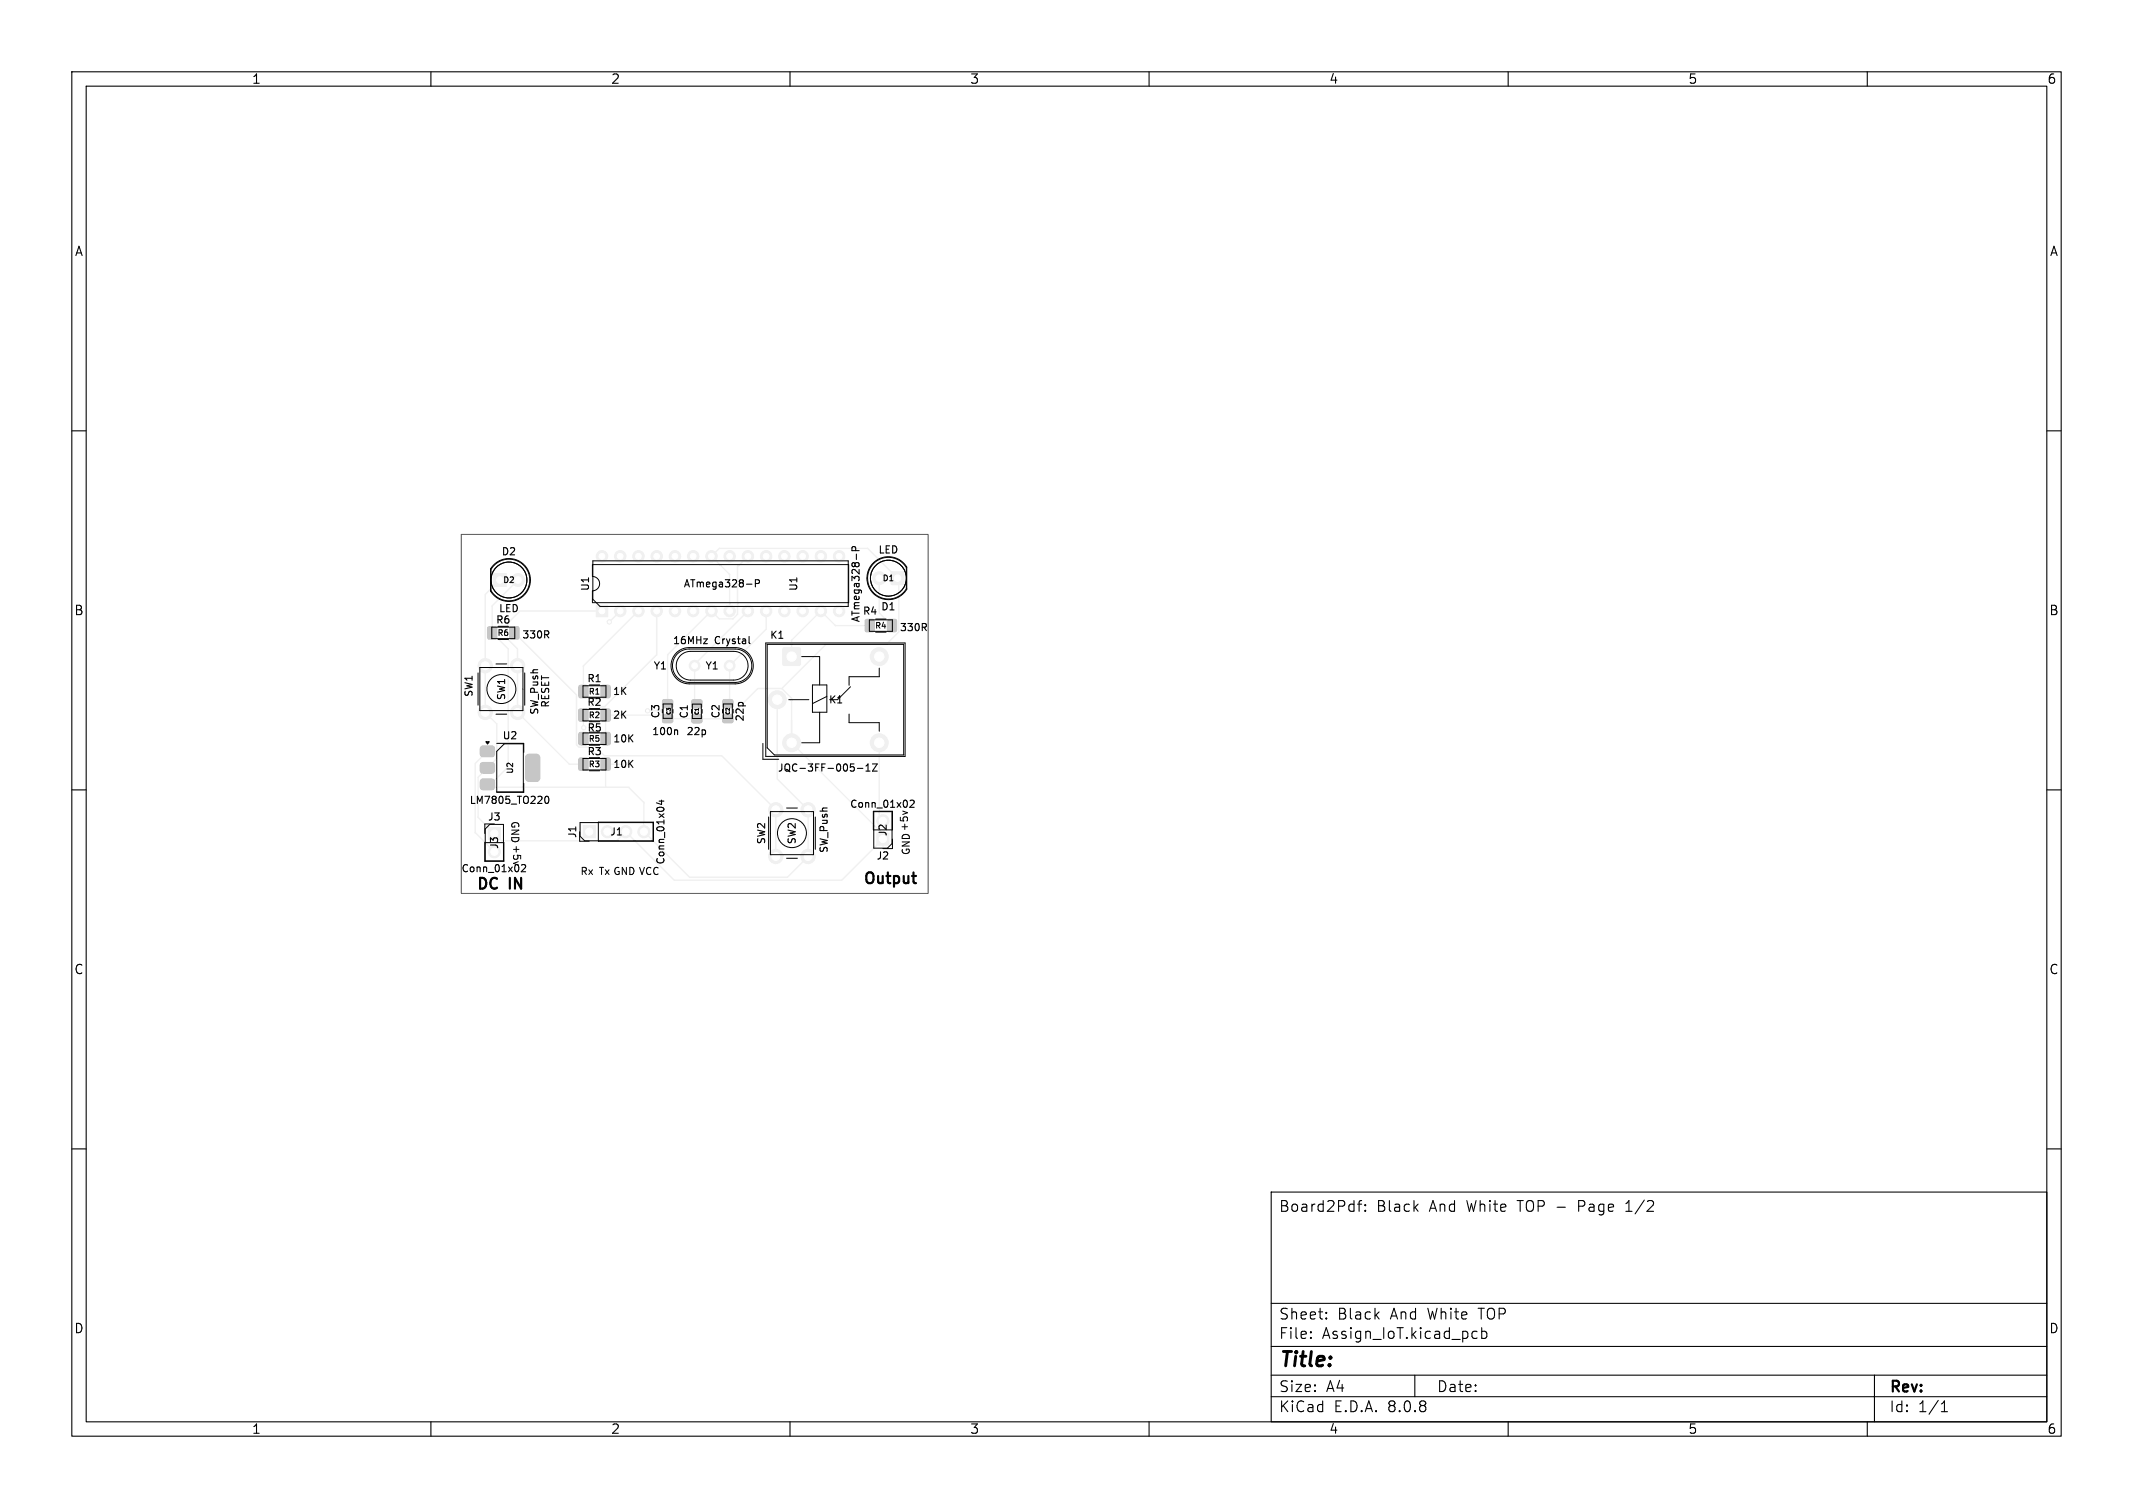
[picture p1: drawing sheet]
<svg xmlns="http://www.w3.org/2000/svg" width="297mm" height="210mm" viewBox="0 0 297 210" stroke-linecap="round" stroke-linejoin="round" font-family="sans-serif">
<g fill="#f0f0f0" stroke="#f0f0f0" stroke-width=".14">
<path d="M109.1 90.3l.1-.1 2.2 .1 .1 .1-.1 2.2-.2 .1-2.1-.1-.1-.2z"/>
<path d="M66.9 104l.3-.1 1.5 .1 .2 .3-.1 .9-.3 .2-1.5-.1-.1-.3z"/>
<path d="M66.9 106.3l.3-.1 1.5 .1 .2 .3-.1 .9-.3 .2-1.5-.1-.1-.3z"/>
<path d="M66.9 108.6l.3-.1 1.5 .1 .2 .3-.1 .9-.3 .2-1.5-.1-.1-.3z"/>
<path d="M73.3 105.2l.3-.2h1.1l.2 .1 .2 .2 .1 3-.1 .3-.2 .2h-1.3l-.4-.2v-3.1z"/>
<path d="M92.3 99.6l.2-.1 1.1 .1 .1 .1-.1 .9-.2 .1-1.1-.1-.1-.2z"/>
<path d="M92.3 97.5l.2-.1 1.1 .1 .1 .2-.1 .8-.2 .1-1.1-.1-.1-.2z"/>
<path d="M122.1 116h1.7v1.7h-1.7z"/>
<path d="M68 87.3h.1h1l.1 .2-.1 1.4-.2 .1-.9-.1-.1-.1z"/>
<path d="M71.1 87.3h.1h1l.1 .2-.1 1.4-.2 .1-.9-.1-.1-.1z"/>
<path d="M68.7 79.9h1.8v1.8h-1.8z"/>
<path d="M100.7 99.6l.2-.1 1.1 .1 .1 .1-.1 .9-.2 .1-1.1-.1-.1-.2z"/>
<path d="M100.7 97.5l.2-.1 1.1 .1 .1 .2-.1 .8-.2 .1-1.1-.1-.1-.2z"/>
<path d="M81.2 115h1.7v1.7h-1.7z"/>
<path d="M80.7 98.8l.1-.1 1 .1 .1 .2-.1 1.4-.2 .1-.9-.1-.1-.2z"/>
<path d="M83.8 98.8l.1-.1 1 .1 .1 .2-.1 1.4-.2 .1-.9-.1-.1-.2z"/>
<path d="M80.7 105.6h.1h1l.1 .2-.1 1.4-.2 .1-.9-.1-.1-.1z"/>
<path d="M83.8 105.6h.1h1l.1 .2-.1 1.4-.2 .1-.9-.1-.1-.1z"/>
<path d="M83.8 102.1l.1-.1 1 .1 .1 .1-.1 1.5h-.2h-.9l-.1-.2z"/>
<path d="M80.7 102.1l.1-.1 1 .1 .1 .1-.1 1.5h-.2h-.9l-.1-.2z"/>
<path d="M96.4 97.5l.2-.1 1.1 .1 .1 .2-.1 .8-.2 .1-1.1-.1-.1-.1z"/>
<path d="M96.4 99.6l.2-.1 1.1 .1 .1 .2-.1 .8-.2 .1-1.1-.1-.1-.2z"/>
<path d="M124.1 79.6h1.8v1.8h-1.8z"/>
<path d="M80.7 95.5l.1-.1 1 .1 .1 .2-.1 1.4-.2 .1-.9-.1-.1-.2z"/>
<path d="M83.8 95.5l.1-.1 1 .1 .1 .2-.1 1.4-.2 .1-.9-.1-.1-.2z"/>
<path d="M120.5 86.3l.2-.1 1 .1 .1 .2-.1 1.4-.2 .1-1-.1v-.2z"/>
<path d="M123.6 86.3l.2-.1 1 .1 .1 .2-.1 1.4-.2 .1-1-.1v-.2z"/>
<path d="M68 115.2h1.7v1.7h-1.7z"/>
<path d="M83 84.3h1.6v1.6h-1.6z"/>
<circle cx="108.2" cy="97.4" r="1.25"/>
<circle cx="122.4" cy="91.4" r="1.25"/>
<circle cx="122.4" cy="103.4" r="1.25"/>
<circle cx="110.2" cy="103.4" r="1.25"/>
<circle cx="122.9" cy="114.3" r=".85"/>
<circle cx="72.1" cy="80.8" r=".9"/>
<circle cx="84.6" cy="115.8" r=".85"/>
<circle cx="87.1" cy="115.8" r=".85"/>
<circle cx="89.7" cy="115.8" r=".85"/>
<circle cx="122.4" cy="80.5" r=".9"/>
<circle cx="72.1" cy="92.7" r="1"/>
<circle cx="72.1" cy="99.2" r="1"/>
<circle cx="67.6" cy="92.7" r="1"/>
<circle cx="67.6" cy="99.2" r="1"/>
<circle cx="101.6" cy="92.7" r=".75"/>
<circle cx="96.7" cy="92.7" r=".75"/>
<circle cx="108" cy="119.3" r="1"/>
<circle cx="108" cy="112.8" r="1"/>
<circle cx="112.5" cy="119.3" r="1"/>
<circle cx="112.5" cy="112.8" r="1"/>
<circle cx="68.8" cy="118.6" r=".85"/>
<circle cx="86.4" cy="85.1" r=".8"/>
<circle cx="88.9" cy="85.1" r=".8"/>
<circle cx="91.4" cy="85.1" r=".8"/>
<circle cx="94" cy="85.1" r=".8"/>
<circle cx="96.5" cy="85.1" r=".8"/>
<circle cx="99.1" cy="85.1" r=".8"/>
<circle cx="101.6" cy="85.1" r=".8"/>
<circle cx="104.1" cy="85.1" r=".8"/>
<circle cx="106.7" cy="85.1" r=".8"/>
<circle cx="109.2" cy="85.1" r=".8"/>
<circle cx="111.8" cy="85.1" r=".8"/>
<circle cx="114.3" cy="85.1" r=".8"/>
<circle cx="116.8" cy="85.1" r=".8"/>
<circle cx="116.8" cy="77.5" r=".8"/>
<circle cx="114.3" cy="77.5" r=".8"/>
<circle cx="111.8" cy="77.5" r=".8"/>
<circle cx="109.2" cy="77.5" r=".8"/>
<circle cx="106.7" cy="77.5" r=".8"/>
<circle cx="104.1" cy="77.5" r=".8"/>
<circle cx="101.6" cy="77.5" r=".8"/>
<circle cx="99.1" cy="77.5" r=".8"/>
<circle cx="96.5" cy="77.5" r=".8"/>
<circle cx="94" cy="77.5" r=".8"/>
<circle cx="91.4" cy="77.5" r=".8"/>
<circle cx="88.9" cy="77.5" r=".8"/>
<circle cx="86.4" cy="77.5" r=".8"/>
<circle cx="83.8" cy="77.5" r=".8"/>
</g>
<g fill="#ececec" stroke="#ececec" stroke-width=".14">
<circle cx="81.3" cy="101.3" r=".3"/>
<circle cx="84.8" cy="86.6" r=".3"/>
<circle cx="90.2" cy="99" r=".3"/>
</g>
<g fill="none" stroke="#f0f0f0" stroke-width=".2">
<path d="M104.1 77.5l-1.4 1.4v6.6l-.6 .7h-1.9l-.9-.8M69.6 80.8l-2 2v16.4l1.6 1.6v4.8l-2.6 2.6v5.6l3.2 3.3h16.1l1.2-1.3 6.8 6.8h23.3l5.7-5.8v1.1M71.6 88.1l8.7 8.7v6.9l.3 .3h1.3l2.4 2.4M72.1 80.8l-3.6 3.6v3.7l2.3 2.3v16.4l-2.5 2.4h-.4M83.8 85.1h-11.4l-1.7 1.7v2.2l1.4 1.4v8.8l7.2 7.2h1.9M84.3 96.3l-3.1 3.1 .1 1.9M86.4 85.1l-1.6 1.5M88.9 85.1l-7.7 7.7v3.5M91.4 85.1v6.1l-7.2 7.2h-.5l-1.4 1.4v2l-1.1 1.1h.6l2.4 2.4h16.3l7.5 7.5v6.5M92.7 98.3l-.7 .7h-1.8M98.8 85.4l-5.8 5.8v6.8M101.6 85.1v-5.1l-2.5-2.5 1.1-1.1h20.6l4.4 4.3v7.3l-1.7 1.7h-8.4l-6.2 6.2"/>
<path d="M104.1 85.1l-7.4 7.4v5.2l.3 .3M106.7 85.1v2.5l-5.1 5.1v5l-.3 .3M108.2 97.4v11.1l4.3 4.3v6.5l-2.9 2.9h-13.6l-6.3-6.4v-4l-2.2-2.2h-19.4M108.9 95.9l1.3 1.3v6.2l12.7 12.7M108.9 95.9h-3.4l-4.2 4.2h-8.3l-.5-.5h-8.2v3.3M121.1 87.1h-4.8l-2-2-4.1 4.1v2.2M122.4 80.5v4.8l1.8 1.8M67.9 104.6l-1.7 1.7v9.7l2.6 2.6M84.3 106.4v3.2M84.3 106.4h2.8M101.3 100.1h.3M122.4 103.4v10.4l.5 .5"/>
</g>
<g fill="#fff" stroke="#fff" stroke-width=".14">
<circle cx="81.3" cy="101.3" r=".15"/>
<circle cx="84.8" cy="86.6" r=".15"/>
<circle cx="90.2" cy="99" r=".15"/>
<circle cx="108.2" cy="97.4" r=".65"/>
<circle cx="122.4" cy="91.4" r=".65"/>
<circle cx="122.4" cy="103.4" r=".65"/>
<circle cx="110.2" cy="91.4" r=".65"/>
<circle cx="110.2" cy="103.4" r=".65"/>
<circle cx="122.9" cy="116.8" r=".5"/>
<circle cx="122.9" cy="114.3" r=".5"/>
<circle cx="69.6" cy="80.8" r=".45"/>
<circle cx="72.1" cy="80.8" r=".45"/>
<circle cx="82" cy="115.8" r=".5"/>
<circle cx="84.6" cy="115.8" r=".5"/>
<circle cx="87.1" cy="115.8" r=".5"/>
<circle cx="89.7" cy="115.8" r=".5"/>
<circle cx="125" cy="80.5" r=".45"/>
<circle cx="122.4" cy="80.5" r=".45"/>
<circle cx="72.1" cy="92.7" r=".55"/>
<circle cx="72.1" cy="99.2" r=".55"/>
<circle cx="67.6" cy="92.7" r=".55"/>
<circle cx="67.6" cy="99.2" r=".55"/>
<circle cx="101.6" cy="92.7" r=".4"/>
<circle cx="96.7" cy="92.7" r=".4"/>
<circle cx="108" cy="119.3" r=".55"/>
<circle cx="108" cy="112.8" r=".55"/>
<circle cx="112.5" cy="119.3" r=".55"/>
<circle cx="112.5" cy="112.8" r=".55"/>
<circle cx="68.8" cy="116.1" r=".5"/>
<circle cx="68.8" cy="118.6" r=".5"/>
<circle cx="83.8" cy="85.1" r=".4"/>
<circle cx="86.4" cy="85.1" r=".4"/>
<circle cx="88.9" cy="85.1" r=".4"/>
<circle cx="91.4" cy="85.1" r=".4"/>
<circle cx="94" cy="85.1" r=".4"/>
<circle cx="96.5" cy="85.1" r=".4"/>
<circle cx="99.1" cy="85.1" r=".4"/>
<circle cx="101.6" cy="85.1" r=".4"/>
<circle cx="104.1" cy="85.1" r=".4"/>
<circle cx="106.7" cy="85.1" r=".4"/>
<circle cx="109.2" cy="85.1" r=".4"/>
<circle cx="111.8" cy="85.1" r=".4"/>
<circle cx="114.3" cy="85.1" r=".4"/>
<circle cx="116.8" cy="85.1" r=".4"/>
<circle cx="116.8" cy="77.5" r=".4"/>
<circle cx="114.3" cy="77.5" r=".4"/>
<circle cx="111.8" cy="77.5" r=".4"/>
<circle cx="109.2" cy="77.5" r=".4"/>
<circle cx="106.7" cy="77.5" r=".4"/>
<circle cx="104.1" cy="77.5" r=".4"/>
<circle cx="101.6" cy="77.5" r=".4"/>
<circle cx="99.1" cy="77.5" r=".4"/>
<circle cx="96.5" cy="77.5" r=".4"/>
<circle cx="94" cy="77.5" r=".4"/>
<circle cx="91.4" cy="77.5" r=".4"/>
<circle cx="88.9" cy="77.5" r=".4"/>
<circle cx="86.4" cy="77.5" r=".4"/>
<circle cx="83.8" cy="77.5" r=".4"/>
</g>
<g fill="#c4c4c4" stroke="#c4c4c4" stroke-width=".14">
<path d="M66.9 104l.3-.1 1.5 .1 .2 .3-.1 .9-.3 .2-1.5-.1-.1-.3z"/>
<path d="M66.9 106.3l.3-.1 1.5 .1 .2 .3-.1 .9-.3 .2-1.5-.1-.1-.3z"/>
<path d="M66.9 108.6l.3-.1 1.5 .1 .2 .3-.1 .9-.3 .2-1.5-.1-.1-.3z"/>
<path d="M73.3 105.2l.3-.2h1.1l.2 .1 .2 .2 .1 3-.1 .3-.2 .2h-1.3l-.4-.2v-3.1z"/>
<path d="M92.3 99.6l.2-.1 1.1 .1 .1 .1-.1 .9-.2 .1-1.1-.1-.1-.2z"/>
<path d="M92.3 97.5l.2-.1 1.1 .1 .1 .2-.1 .8-.2 .1-1.1-.1-.1-.2z"/>
<path d="M68 87.3h.1h1l.1 .2-.1 1.4-.2 .1-.9-.1-.1-.1z"/>
<path d="M71.1 87.3h.1h1l.1 .2-.1 1.4-.2 .1-.9-.1-.1-.1z"/>
<path d="M100.7 99.6l.2-.1 1.1 .1 .1 .1-.1 .9-.2 .1-1.1-.1-.1-.2z"/>
<path d="M100.7 97.5l.2-.1 1.1 .1 .1 .2-.1 .8-.2 .1-1.1-.1-.1-.2z"/>
<path d="M80.7 98.8l.1-.1 1 .1 .1 .2-.1 1.4-.2 .1-.9-.1-.1-.2z"/>
<path d="M83.8 98.8l.1-.1 1 .1 .1 .2-.1 1.4-.2 .1-.9-.1-.1-.2z"/>
<path d="M80.7 105.6h.1h1l.1 .2-.1 1.4-.2 .1-.9-.1-.1-.1z"/>
<path d="M83.8 105.6h.1h1l.1 .2-.1 1.4-.2 .1-.9-.1-.1-.1z"/>
<path d="M83.8 102.1l.1-.1 1 .1 .1 .1-.1 1.5h-.2h-.9l-.1-.2z"/>
<path d="M80.7 102.1l.1-.1 1 .1 .1 .1-.1 1.5h-.2h-.9l-.1-.2z"/>
<path d="M96.4 97.5l.2-.1 1.1 .1 .1 .2-.1 .8-.2 .1-1.1-.1-.1-.1z"/>
<path d="M96.4 99.6l.2-.1 1.1 .1 .1 .2-.1 .8-.2 .1-1.1-.1-.1-.2z"/>
<path d="M80.7 95.5l.1-.1 1 .1 .1 .2-.1 1.4-.2 .1-.9-.1-.1-.2z"/>
<path d="M83.8 95.5l.1-.1 1 .1 .1 .2-.1 1.4-.2 .1-.9-.1-.1-.2z"/>
<path d="M120.5 86.3l.2-.1 1 .1 .1 .2-.1 1.4-.2 .1-1-.1v-.2z"/>
<path d="M123.6 86.3l.2-.1 1 .1 .1 .2-.1 1.4-.2 .1-1-.1v-.2z"/>
</g>
<g fill="none" stroke="#000" stroke-width=".15">
<path d="M10 10h277v190h-277zM12 12h273v186h-273zM60 10v2M110 10v2M160 10v2M210 10v2M260 10v2M10 60h2M119.1 76.7v-.5l-.1-.1-.3 .1-.1 .5h1M119.2 77.2v.7M285 60h2M76.1 88.4l.3 .4"/>
<path d="M76.4 87.9v.4M98 89h.5l-.5 .6h.5M103.9 81.4h.8M104.3 88.6v.9l.1 .1M105.2 81.3l.5-.1 .1-.1-.1-.3-.5-.1v1M128.7 87.4l.3 .4M128.9 86.9v.4M10 110h2M76 110.9h.1a.53 .53 0 0 1 .3 .5 .53 .53 0 0 1-.3 .5 .66 .66 0 0 1-.1-1zM91.8 111.6h.6M92.1 111.4v.6l-.7-.2M94.1 101.6l.3 .2v.5"/>
<path d="M119.4 107h.7M120.6 107.4h.5M120.6 106.7l.3-.3v1M121.5 106.4h.6l-.6 1h.6M126.7 111.5l.4-.1 .2 .3-.6 .7h.6M285 110h2M72.6 120.5l.4-.1 .2 .3-.6 .7h.6M10 160h2M177 166h108v32h-108zM189 167.7h.6M189.6 167.2l-.3 .1-.1 .1v1.3M190.1 168.6h.1l-.1 .1"/>
<path d="M190.1 168.6h-.1l.1 .1M190.1 167.8v.1M190.1 168.6v.1M190.1 167.8h.1l-.1 .1M190.1 167.8h-.1l.1 .1M226.4 168.7h.8M226.7 167.4l-.3 .2M285 160h2M60 198v2M110 198v2M160 198v2M177 194.5h108"/>
<path d="M177 191.5h108M177 187.5h108M177 181.5h108M182.5 186.3h.1l-.1 .1M182.5 186.3v.1M182.5 185.5v.1M182.5 185.5h.1l-.1 .1M184.7 183.6v.1M184.7 183.6h-.1l.1 .1M184.7 182.8v.1M184.7 182.8h-.1l.1 .1M197 191.5v3"/>
<path d="M205.1 186.3l.1 .1 .5-.1M205.1 185.5l.1-.1 .5 .1M206.3 185.5l.4-.1 .3 .3v.4l-.1 .2-.2 .1-.4-.1M206.3 184.9v1.5M210 198v2M260 198v2M261 191.5v6.5M270.3 196.6h.9M270.3 195.5l.4-.4v1.5"/>
</g>
<g fill="none" stroke="#000" stroke-width=".14">
<path d="M68.8 78.7a2.99 2.99 0 0 1 4.3 .1 2.99 2.99 0 0 1-.5 4.4 2.99 2.99 0 0 1-4.3-.9v-3.1zM68.8 78.7a2.9 2.9 0 0 1 4.3 .2 2.9 2.9 0 0 1-.6 4.2 2.9 2.9 0 0 1-4.1-.9v-2.9zM82.5 78.6h35.7v5.3h-35.7v-1.6a1 1 0 0 0 1-1 1 1 0 0 0-1-1zM82.5 78.1h35.6v6.4h-34.6l-1-1zM121.5 78.4a2.99 2.99 0 0 1 4.8 .6v3.1a2.99 2.99 0 0 1-4.4 .8 2.99 2.99 0 0 1-.4-4.5zM121.6 78.5a2.9 2.9 0 0 1 4.6 .5v3a2.9 2.9 0 0 1-4.3 .8 2.9 2.9 0 0 1-.3-4.3zM66.6 93.7v4.5M66.8 93h6v6h-6zM68.5 87.3h3.2v1.6h-3.2zM69.1 99.5h1.5M69.1 92.5h1.5M73.1 93.7v4.5"/>
<path d="M81.2 98.8h3.2v1.6h-3.2zM81.2 95.5h3.2v1.6h-3.2zM92.3 98h1.3v2h-1.3M94.2 90.9a2.52 2.52 0 0 1 1.8-.7h6.4a2.53 2.53 0 0 1 2.5 2.5 2.53 2.53 0 0 1-2.5 2.5h-6.4a2.53 2.53 0 0 1-2.4-1.5 2.53 2.53 0 0 1 .6-2.8zM94.3 91.1a2.33 2.33 0 0 1 1.7-.7h6.4a2.33 2.33 0 0 1 2.3 2.3 2.33 2.33 0 0 1-2.3 2.3h-6.4a2.33 2.33 0 0 1-2.2-1.4 2.33 2.33 0 0 1 .5-2.5zM94.7 91.3a2 2 0 0 1 1.5-.6h6a2 2 0 0 1 2 2 2 2 0 0 1-2 2h-6a2 2 0 0 1-1.9-1.2 2 2 0 0 1 .4-2.2zM96.4 98.1h1.3v2h-1.3zM97.8 98.8v.5M100.7 98h1.3v2h-1.3M102.1 98.8v.5M106.6 89.5h19.4v15.8h-19.4zM106.8 89.7h19v15.4h-18l-1-1z"/>
<path d="M109.8 97.4h2.8M111.6 91.4h2.5v4M113.1 95.4h2v3.8h-2zM114.1 99.2v4.2h-2.5M115.1 97l-2 1M118.2 99.4v1.2h4.2v1.2M118.4 95.6l-1.8 1.8M121.1 86.3h3.2v1.6h-3.2zM121.9 86.2h1.5M122.4 93v1.2h-4.2v1.2M67.5 114.7v1.4M67.5 117.3h2.7v2.6h-2.7z"/>
<path d="M67.6 115.4l.6-.6h1.9v5.1h-2.5zM69.2 103.5h3.7v1.3M70.2 103.6h2.7v6.7h-3.7v-5.7zM72.9 109.1v1.2h-3.7M80.7 117.2h1.3M80.8 114.6h10.1v2.5h-9.5l-.6-.6zM81.2 102.1h3.2v1.6h-3.2zM81.2 105.6h3.2v1.6h-3.2zM83.3 114.5h7.7v2.7h-7.7zM106.2 103.5v2.2h2.2M107 113.8v4.5M107.3 113h6v6h-6z"/>
<path d="M109.5 119.5h1.5M109.5 112.5h1.5M113.5 113.8v4.5M121.6 113h2.7v2.6h-2.7zM121.7 113h2.5v4.5l-.6 .6h-1.9zM124.3 116.8v1.4h-1.4"/>
<circle cx="69.8" cy="96" r="2.02"/>
<circle cx="70.9" cy="80.8" r="2.5"/>
<circle cx="123.7" cy="80.5" r="2.5"/>
<circle cx="110.3" cy="116" r="2.02"/>
</g>
<path d="M67.6 103.3h.5l-.2 .3z" fill="#000" stroke="#000" stroke-width=".14"/>
<path d="M64.2 74.4h65v50h-65z" fill="none" stroke="#575757" stroke-width=".14"/>
<text font-size="2.8" x="178" y="190.9">Title:</text>
<g font-size="2.1">
<text x="66.3" y="124">DC</text>
<text x="71" y="124">IN</text>
<text x="120.1" y="123.2">Output</text>
<text x="178" y="169">Board2Pdf:</text>
<text x="191.7" y="169">Black</text>
<text x="199.1" y="169">And</text>
<text x="204.4" y="169">White</text>
<text x="211.6" y="169">TOP -</text>
<text x="220.3" y="169">Page</text>
<text x="227.1" y="169">1/2</text>
<text x="178" y="184">Sheet:</text>
<text x="186.2" y="184">Black</text>
<text x="193.7" y="184">And</text>
<text x="199" y="184">White</text>
<text x="206.2" y="184">TOP</text>
<text x="178" y="186.7">File:</text>
<text x="184.1" y="186.7">Assign_IoT.kicad_pcb</text>
<text x="178" y="196.9">KiCad</text>
<text x="178" y="194.1">Size:</text>
<text x="184.7" y="194.1">A4</text>
<text x="185.7" y="196.9">E.D.A.</text>
<text x="193.3" y="196.9">8.0.8</text>
<text x="200" y="194.1">Date:</text>
<text x="263" y="194.3">Rev:</text>
<text x="263" y="196.9">Id:</text>
<text x="267.1" y="196.9">1/1</text>
</g>
<g font-size="1.8">
<text x="35" y="11.9">1</text>
<text x="85" y="11.9">2</text>
<text x="135" y="11.9">3</text>
<text x="185" y="11.9">4</text>
<text x="235" y="11.9">5</text>
<text x="285" y="11.9">6</text>
<text x="10.3" y="35.9">A</text>
<text x="285.4" y="35.9">A</text>
<text x="10.3" y="85.9">B</text>
<text x="285.3" y="85.9">B</text>
<text x="10.3" y="135.9">C</text>
<text x="285.3" y="135.9">C</text>
<text x="10.3" y="185.9">D</text>
<text x="285.3" y="185.9">D</text>
<text x="35" y="199.9">1</text>
<text x="85" y="199.9">2</text>
<text x="135" y="199.9">3</text>
<text x="185" y="199.9">4</text>
<text x="235" y="199.9">5</text>
<text x="285" y="199.9">6</text>
</g>
<g font-size="1.4">
<text x="69.8" y="77.5">D2</text>
<text x="122.2" y="77.3">LED</text>
<text x="82.2" y="82.4" transform="rotate(-90 82.2 82.4)">U1</text>
<text x="95.1" y="82">ATmega328-P</text>
<text x="111.2" y="82.4" transform="rotate(-90 111.2 82.4)">U1</text>
<text x="69" y="87">R6</text>
<text x="69.4" y="85.5">LED</text>
<text x="72.6" y="89.1">330R</text>
<text x="93.6" y="89.9">16MHz</text>
<text x="99.5" y="89.9">Crystal</text>
<text x="107.1" y="89.2">K1</text>
<text x="119.9" y="86.8" transform="rotate(-90 119.9 86.8)">ATmega328-P</text>
<text x="120.1" y="85.8">R4</text>
<text x="122.6" y="85.2">D1</text>
<text x="125.2" y="88.1">330R</text>
<text x="81.7" y="95.2">R1</text>
<text x="90.9" y="93.4">Y1</text>
<text x="98.1" y="93.4">Y1</text>
<text x="66" y="97.2" transform="rotate(-90 66 97.2)">SW1</text>
<text x="70.5" y="97.6" transform="rotate(-90 70.5 97.6)">SW1</text>
<text x="75.1" y="99.6" transform="rotate(-90 75.1 99.6)">SW_Push</text>
<text x="76.7" y="98.7" transform="rotate(-90 76.7 98.7)">RESET</text>
<text x="81.7" y="98.5">R2</text>
<text x="85.3" y="100.3">2K</text>
<text x="85.3" y="97">1K</text>
<text x="92" y="100.1" transform="rotate(-90 92 100.1)">C3</text>
<text x="96" y="100.2" transform="rotate(-90 96 100.2)">C1</text>
<text x="100.4" y="100.1" transform="rotate(-90 100.4 100.1)">C2</text>
<text x="103.8" y="100.6" transform="rotate(-90 103.8 100.6)">22p</text>
<text x="115.3" y="98.2">K1</text>
<text x="69.9" y="103.2">U2</text>
<text x="81.7" y="105.4">R3</text>
<text x="81.7" y="102.1">R5</text>
<text x="85.3" y="107.2">10K</text>
<text x="85.3" y="103.6">10K</text>
<text x="90.7" y="102.6">100n</text>
<text x="95.5" y="102.6">22p</text>
<text x="108.2" y="107.7">JQC-3FF-005-1Z</text>
<text x="65.3" y="112.2">LM7805_TO220</text>
<text x="118.3" y="112.7">Conn_01x02</text>
<text x="67.9" y="114.5">J3</text>
<text x="69.6" y="118.3" transform="rotate(-90 69.6 118.3)">J3</text>
<text x="71.1" y="114.3" transform="rotate(90 71.1 114.3)">GND</text>
<text x="71.4" y="117.6" transform="rotate(90 71.4 117.6)">+5v</text>
<text x="80.4" y="116.8" transform="rotate(-90 80.4 116.8)">J1</text>
<text x="84.9" y="116.5">J1</text>
<text x="106.7" y="117.7" transform="rotate(-90 106.7 117.7)">SW2</text>
<text x="111" y="117.7" transform="rotate(-90 111 117.7)">SW2</text>
<text x="115.4" y="118.9" transform="rotate(-90 115.4 118.9)">SW_Push</text>
<text x="122" y="119.9">J2</text>
<text x="123.7" y="116.6" transform="rotate(-90 123.7 116.6)">J2</text>
<text x="126.7" y="119.1" transform="rotate(-90 126.7 119.1)">GND+5v</text>
<text x="64.2" y="121.7">Conn_01x02</text>
<text x="80.8" y="121.9">Rx Tx GND VCC</text>
<text x="92.7" y="120.5" transform="rotate(-90 92.7 120.5)">Conn_01x04</text>
</g>
<g font-size="1.1">
<text x="70" y="81.4">D2</text>
<text x="122.8" y="81.1">D1</text>
<text x="69.2" y="88.7">R6</text>
<text x="121.8" y="87.7">R4</text>
<text x="81.9" y="100.2">R2</text>
<text x="81.9" y="96.9">R1</text>
<text x="71.6" y="107.8" transform="rotate(-90 71.6 107.8)">U2</text>
<text x="81.9" y="107">R3</text>
<text x="81.9" y="103.5">R5</text>
</g>
<g font-size=".7">
<text x="93.5" y="99.6" transform="rotate(-90 93.5 99.6)">C3</text>
<text x="97.4" y="99.6" transform="rotate(-90 97.4 99.6)">C1</text>
<text x="101.7" y="99.6" transform="rotate(-90 101.7 99.6)">C2</text>
</g>
</svg>
